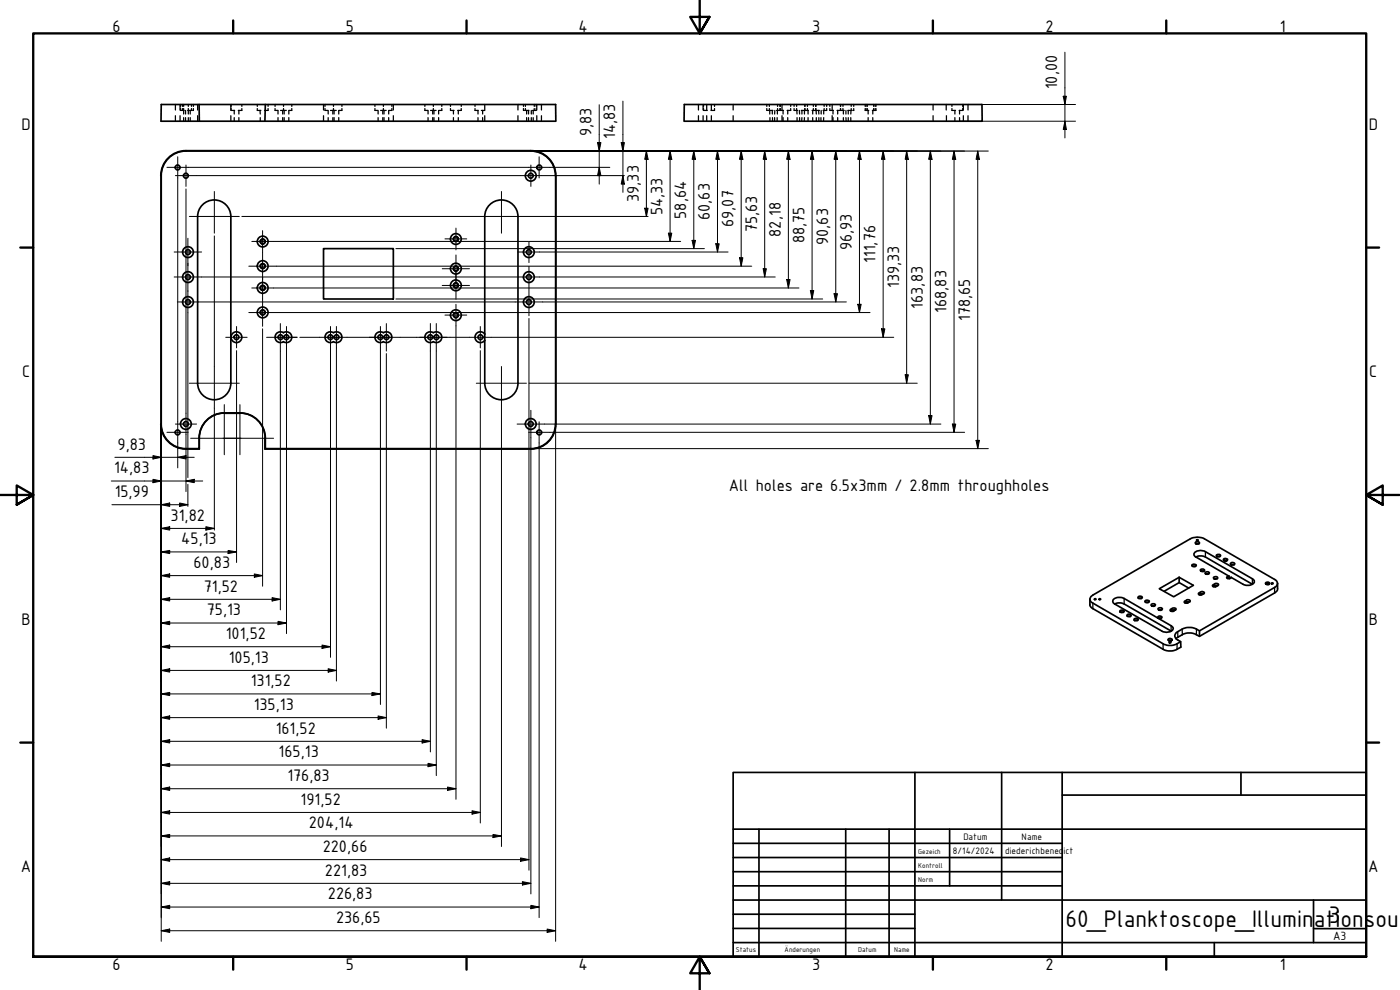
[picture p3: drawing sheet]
<svg xmlns="http://www.w3.org/2000/svg" width="420mm" height="297mm" viewBox="0 0 420 297" stroke-linecap="round" stroke-linejoin="round" font-family="sans-serif">
<!-- layer: Verdeckt (ISO) -->
<g fill="none" stroke="#000" stroke-width=".38">
<path d="M52.6 31.4v1.6M52.6 34.7v1.7M54 31.4v1.6M54 34.7v1.7M54.2 32.6v.5h1M54.2 31.4v.5M54.7 31.4v.5M54.7 32.6v.5M55.1 31.4v.5M55.1 32.6v1.6M55.1 35.3v1.1M55.7 33.1v1.1"/>
<path d="M55.7 35.3v1.1M56.3 33.1h1.4M56.5 31.4v.5M56.5 32.6v1.6M56.5 35.3v1.1M57.1 33.1v1.1M57.1 35.3v1.1M57.5 31.4v.5M57.5 32.6v.5M58 32.6v.5h-.2M58 31.4v.5M59.3 31.4v1.6"/>
<path d="M59.3 34.7v1.7M69.3 31.4v1.6M69.3 34.7v1.7M69.3 32.6v.5h1.1M69.3 31.4v.5M70.3 33.1v1.1M70.3 35.3v1.1M71.7 33.1v1.1M71.7 35.3v1.1M72.6 32.6v.5h-1.1M72.6 31.4v.5M77.2 32.6v.5h1.1"/>
<path d="M77.2 31.4v.5M78 33.1l.1 1.1M78.1 35.3v1.1M80.5 32.6v.5h-1.1M80.5 31.4v.5M82.5 32.6v.5h.9M82.5 31.4v.5M83.4 33.1v1.1M83.4 35.3v1.1M84.2 33.1h1.7M84.8 33.1v1.1M84.8 35.3v1.1"/>
<path d="M85.1 31.4v.5M85.1 32.6v.5M85.3 33.1v1.1M85.3 35.3v1.1M86.7 33.1v1.1M86.7 35.3v1.1M87.6 32.6v.5h-.9M87.6 31.4v.5M97.1 31.4v1.6M97.1 34.7v1.7M97.5 32.6v.5h.9M97.5 31.4v.5"/>
<path d="M98.5 33.1v1.1M98.5 35.3v1.1M99.2 33.1h1.7M99.9 33.1v1.1M99.9 35.3v1.1M100.1 31.4v.5M100.1 32.6v.5M100.3 33.1v1.1M100.3 35.3v1.1M101.7 33.1v1.1M101.7 35.3v1.1M102.6 32.6v.5h-.9"/>
<path d="M102.6 31.4v.5M112.5 32.6v.5h.8M112.5 31.4v.5M113.5 33.1v1.1M113.5 35.3v1.1M114.2 33.1h1.7M114.9 33.1v1.1M114.9 35.3v1.1M115.1 31.4v.5M115.1 32.6v.5M115.3 33.1v1.1M115.3 35.3v1.1"/>
<path d="M116.6 33.1v1.1M116.6 35.3v1.1M117.6 32.6v.5h-.8M117.6 31.4v.5M118 31.4v1.6M118 34.7v1.7M127.5 32.6v.5h.9M127.5 31.4v.5M128.5 33.1v1.1M128.5 35.3v1.1M129.2 33.1h1.7M129.9 33.1v1.1"/>
<path d="M129.9 35.3v1.1M130 31.4v.5M130 32.6v.5M130.2 33.1v1.1M130.2 35.3v1.1M131.6 33.1v1.1M131.6 35.3v1.1M132.6 32.6v.5h-.8M132.6 31.4v.5M135.2 32.6v.5h1.1M135.2 31.4v.5M136.1 33.1v1.1"/>
<path d="M136.1 35.3v1.1M137.5 33.1v1.1M137.5 35.3v1.1M138.4 32.6v.5h-1M138.4 31.4v.5M142.6 32.6v.5h.9M142.6 31.4v.5M143.4 33.1v1.1M143.4 35.3v1.1M144.5 33.1h1M144.8 33.1v1.1M144.8 35.3v1.1"/>
<path d="M145.5 31.4v1.6M145.5 34.7v1.7M155.4 31.4v1.6M155.4 34.7v1.7M157.1 32.6v.5h.2M157.1 31.4v.5M157.5 33.1h1.2M157.7 31.4v.5M157.7 32.6v.5M158.1 33.1v1.1M158.1 35.3v1.1M158.6 33.1v1.1"/>
<path d="M158.6 35.3v1.1M159.4 33.1v1.1M159.4 35.3v1.1M160 33.1v1.1M160 35.3v1.1M160.3 31.4v.5M160.3 32.6v.5M160.9 32.6v.5h-1.1M160.9 31.4v.5M161.1 31.4v1.6M161.1 34.7v1.7M162.5 31.4v1.6"/>
<path d="M162.5 34.7v1.7M209.6 31.4v1.6M209.6 34.7v1.7M211 31.4v1.6M211 34.7v1.7M211.1 32.6v.5h1.2M211.1 31.4v.5M212.1 31.4v1.6M212.1 34.7v1.7M213.5 31.4v1.6M213.5 34.7v1.7M214.4 32.6v.5h-1"/>
<path d="M214.4 31.4v.5M220 31.4v1.6M220 34.7v1.7M230.1 32.6v.5h.3M230.1 31.4v.5M230.6 33.1h1.4M230.9 31.4v.5M230.9 32.6v.5M231 33.1v1.1M231.1 35.3v1.1M231.8 33.1v1.1M231.8 35.3v1.1"/>
<path d="M232.5 35.3v1.1M232.5 33.1v1.1M233 33.1h2.1M233.2 35.3v1.1M233.3 33.1v1.1M233.4 31.4v.5M233.4 32.6v.5M234.1 31.4v.5M234.1 32.6v.5M234.2 31.4v.5M234.2 32.6v.5M234.7 31.4v1.6"/>
<path d="M234.7 34.7v1.7M235 33.1v1.1M235 35.3v1.1M236.4 33.1v1.1M236.4 35.3v1.1M237.3 32.6v.5h-1.1M237.3 31.4v.5M238.3 32.6v.5h1.1M238.3 31.4v.5M239.1 31.4v.5M239.1 32.6v.5M239.1 33.1l.1 1.1"/>
<path d="M239.2 35.3v1.1M239.9 33.1l.1 1.1M240 35.3v1.1M240.5 33.1h2.1M240.7 35.3l-.1 1.1M240.7 33.1v1.1M241.4 35.3v1.1M241.4 33.1v1.1M241.6 31.4v.5M241.6 32.6v.5M242.3 31.4v.5M242.3 32.6v.5"/>
<path d="M242.5 33.1v1.1M242.5 35.3v1.1M243.7 33.1h2.2M243.9 33.1v1.1M243.9 35.3v1.1M244.1 31.4v.5M244.1 32.6v.5M244.8 32.6l.1 .5M244.8 31.4v.5M244.9 31.4v.5M244.9 32.6v.5M244.9 33.1l.1 1.1"/>
<path d="M245 35.3v1.1M245.7 33.1v1.1M245.7 35.3v1.1M246.4 35.3v1.1M246.4 33.1v1.1M247.2 35.3l-.1 1.1M247.2 33.1v1.1M247.3 31.4v.5M247.3 32.6v.5M248.1 32.6v.5h-1.1M248.1 31.4v.5M249 32.6v.5h1.1"/>
<path d="M249 31.4v.5M249.7 31.4v1.6M249.7 34.7v1.7M250 33.1v1.1M250 35.3v1.1M251.2 33.1h2.2M251.4 33.1v1.1M251.4 35.3v1.1M252.2 31.4v.5M252.2 32.6v.5M252.3 31.4v.5M252.3 32.6v.5"/>
<path d="M253 31.4v.5M253 32.6v.5M253.1 33.1v1.1M253.1 35.3v1.1M253.9 35.3v1.1M253.9 33.1v1.1M254.4 33.1h1.3M254.6 33.1v1.1M254.6 35.3v1.1M255.3 35.3v1.1M255.4 33.1l-.1 1.1M255.5 31.4v.5"/>
<path d="M255.5 32.6v.5M256.2 32.6v.5h-.2M256.2 31.4v.5M259.7 32.6v.5h1M259.7 31.4v.5M259.9 31.4v.5M259.9 32.6v.5M260.3 31.4v.5M260.3 32.6v.5M260.5 33.1v1.1M260.5 35.3v1.1M261.9 33.1v1.1"/>
<path d="M261.9 35.3v1.1M262.2 31.4v.5M262.2 32.6v.5M262.6 31.4v.5M262.6 32.6v.5M262.9 32.6v.5h-1.1M262.9 31.4v.5M280 31.4v1.6M280 34.7v1.7M284 31.4v1.6M284 34.7v1.7M285.7 32.6v.5h1.1"/>
<path d="M285.7 31.4v.5M286.6 33.1v1.1M286.6 35.3v1.1M288 33.1v1.1M288 35.3v1.1M288.9 32.6v.5h-1.1M288.9 31.4v.5M289.1 31.4v1.6M289.1 34.7v1.7M290.5 31.4v1.6M290.5 34.7v1.7"/>
</g>
<!-- layer: Sichtbar (ISO) -->
<g fill="none" stroke="#000" stroke-width=".51">
<path d="M48.4 31.4h118.4v5h-118.5zM59.8 31.4v5M79.6 31.4l-.1 5M205.4 31.4h89.3l.1 5h-89.5zM48.3 52.7a7.5 7.5 0 0 1 7.5-7.5h103.5a7.5 7.5 0 0 1 7.5 7.5M48.3 52.7v74.5M48.4 52.7v74.5M48.4 52.7a7.4 7.4 0 0 1 7.4-7.4h103.5a7.4 7.4 0 0 1 7.4 7.4M166.8 52.7v74.5M97.1 74.6h20.9v15.1h-20.9zM115 99.8a1.62 1.62 0 0 0-2.5 1.4 1.62 1.62 0 0 0 2.5 1.3M115.1 99.8a1.62 1.62 0 0 1 2.5 1.4 1.62 1.62 0 0 1-2.5 1.3"/>
<path d="M130 99.8a1.62 1.62 0 0 0-2.5 1.4 1.62 1.62 0 0 0 2.5 1.3M130.1 99.8a1.62 1.62 0 0 1 2.5 1.4 1.62 1.62 0 0 1-2.5 1.3M59.3 115v-50a5 5 0 0 1 5-5 5 5 0 0 1 5 5v50M59.3 115a5 5 0 0 0 5 4.9 5 5 0 0 0 5-4.9M83 100.1a1.62 1.62 0 0 1 2.1-.3 1.61 1.61 0 0 1 2.5 1.4 1.61 1.61 0 0 1-2.5 1.3 1.62 1.62 0 0 1-2.1-.3 1.62 1.62 0 0 1 0-2.1zM97.9 100.1a1.62 1.62 0 0 1 2.2-.3 1.63 1.63 0 0 1 2.5 1.4 1.63 1.63 0 0 1-2.5 1.3 1.62 1.62 0 0 1-2.2-.3 1.62 1.62 0 0 1 0-2.1zM145.5 115v-50a5 5 0 0 1 5-5 5 5 0 0 1 4.9 5v50M145.5 115a5 5 0 0 0 5 4.9 5 5 0 0 0 4.9-4.9M145.5 100.2a1.62 1.62 0 0 0-2.4-.2 1.62 1.62 0 0 0 0 2.4 1.62 1.62 0 0 0 2.4-.3M48.3 127.2a7.5 7.5 0 0 0 7.5 7.5h4v-3.2M48.4 127.2a7.4 7.4 0 0 0 7.4 7.4h4v-3.1M59.8 134.6v.1"/>
<path d="M67.3 123.9a14.5 14.5 0 0 1 7.9 .7 7.6 7.6 0 0 1 4.4 6.9M67.3 124h4.7M67.3 123.9a7.6 7.6 0 0 0-7.5 7.6M67.3 123.9a7.5 7.5 0 0 0-7.5 7.6M72 123.9a7.5 7.5 0 0 1 7.6 7.6M79.6 134.6l-.1 .1M166.7 127.2a7.4 7.4 0 0 1-7.4 7.4h-79.7v-3.1M166.8 127.2a7.5 7.5 0 0 1-7.5 7.5h-79.8v-3.2M327.1 179.8v1.9l.6 .7 21.4 12.4a4.6 4.6 0 0 0 4.2 0l1.1-.6-.1-1.7M327.4 179l29.9-17.3a4.6 4.6 0 0 1 4.1 0l21.1 12.1a1.26 1.26 0 0 1 .9 1.3 1.26 1.26 0 0 1-.9 1.2l-22.5 13a4.9 4.9 0 0 0-5.2-.5 3.2 3.2 0 0 0-2.1 1.4l-.1 .5 .3 .9 1.4 .9a4.7 4.7 0 0 1-5.2 .7l-21.1-12.2a1.23 1.23 0 0 1-.6-2zM334.1 179.9a2.87 2.87 0 0 1 3.3-.3l14.1 8.2a.91 .91 0 0 1 .6 1 .91 .91 0 0 1-.9 .7l-1.1 .2-1.1-.2-14.5-8.3-.4-.4zM341.6 179.1a.61 .61 0 0 1 .7-.3 .61 .61 0 0 1 .4 .6 .66 .66 0 0 1-.7 .2 .66 .66 0 0 1-.4-.5z"/>
<path d="M341.8 179.6h.8M347.9 176.6l6-3.4 4.2 2.4-5.9 3.5zM353.9 173.2v1.6l2.8 1.7M353.9 174.8l-4.5 2.6M357.7 169.5a.76 .76 0 0 1 1.3 .2 .7 .7 0 0 1-.7 .3 .7 .7 0 0 1-.6-.5zM357.9 169.9h.9M358.8 162.7a.57 .57 0 0 1 .7-.2 .57 .57 0 0 1 .4 .6 .57 .57 0 0 1-.7 .2 .57 .57 0 0 1-.4-.6zM358.9 163.2h.9M358.9 167.1a.92 .92 0 0 1-.6-1 .92 .92 0 0 1 .9-.8l1.1-.2 1.1 .2 14.5 8.4a.92 .92 0 0 1 .5 1 .92 .92 0 0 1-.9 .7l-.7 .2-1.5-.2-3.9-2.2M358.9 167.1a3.4 3.4 0 0 1 2.9 0l14.1 8.2M358.9 167.1l10 5.8M359.7 178l.3-.2a.85 .85 0 0 1 1.4 .1l-.3 .3a.82 .82 0 0 1-.7 .4 .82 .82 0 0 1-.7-.6z"/>
<path d="M360.2 177.8v.6M360.4 170.9a.62 .62 0 0 1 .7-.2 .62 .62 0 0 1 .3 .6 .6 .6 0 0 1-.7 .2 .6 .6 0 0 1-.3-.6zM360.5 171.4h.8M360.9 178.3l-.3 .2M361.3 178.2l-.5-.2-.9 .4M361.8 171.7a.6 .6 0 0 1 .7-.2 .6 .6 0 0 1 .3 .6 .6 .6 0 0 1-.7 .2 .6 .6 0 0 1-.3-.6zM361.9 172.2h.8M363.9 175.6l.5-.2a.63 .63 0 0 1 .7-.4 .63 .63 0 0 1 .5 .6l-.2 .2a1 1 0 0 1-1.5-.1zM364.2 173.3a.64 .64 0 0 1 .7-.3 .64 .64 0 0 1 .5 .6 .73 .73 0 0 1-1.2-.3zM364.4 173.7h.9M364.4 175.4v.5M365.1 175.8l-.3 .3"/>
<path d="M365.1 166.5a.6 .6 0 0 1 .7-.2 .6 .6 0 0 1 .4 .6 .6 .6 0 0 1-.7 .2 .6 .6 0 0 1-.4-.6zM365.3 167h.8M365.4 175.7l-.6-.1-.7 .4M367.3 168.2a.58 .58 0 0 0 .7 .2 .58 .58 0 0 0 .4-.6 .64 .64 0 0 0-.7-.3 .64 .64 0 0 0-.5 .6l1 .1M368.9 173.5h-.5M368.9 172.9l-.7 .3a.68 .68 0 0 0 .6 .4 .68 .68 0 0 0 .6-.4M368.9 173.5l.2 .1M368.9 172.9v.6M369.3 169.1a.63 .63 0 0 1 .7-.4 .63 .63 0 0 1 .5 .7 .73 .73 0 0 1-1.2-.3zM369.4 173.2v.1M369.5 169.5h.8M380 175.3a.58 .58 0 0 0 .7 .2 .58 .58 0 0 0 .3-.6 .64 .64 0 0 0-.7-.3 .64 .64 0 0 0-.4 .6l1 .1"/>
<path d="M383.4 175v2l-.9 .9-22.5 13a4.8 4.8 0 0 0-5.2-.5l-1.9 1.2M334.5 181.2a3.4 3.4 0 0 1 2.9 0l14.1 8.1M336.2 183.2a.6 .6 0 0 1 .7-.2 .6 .6 0 0 1 .3 .6 .6 .6 0 0 1-.7 .2 .6 .6 0 0 1-.3-.6zM336.3 183.7h.8M338.3 184.5a.57 .57 0 0 1 .7-.2 .57 .57 0 0 1 .3 .5 .72 .72 0 0 1-1.1-.2zM338.4 185h.9M340.4 185.7a.6 .6 0 0 1 .7-.2 .6 .6 0 0 1 .4 .6 .6 .6 0 0 1-.7 .2 .6 .6 0 0 1-.4-.6zM340.6 186.2h.8M343.6 180.3a.74 .74 0 0 1 1.3 .3 .74 .74 0 0 1-1.3-.3zM343.9 180.7h.8M345.6 181.3a.6 .6 0 0 1 .7-.2 .6 .6 0 0 1 .3 .6 .6 .6 0 0 1-.7 .2 .6 .6 0 0 1-.3-.6zM345.7 181.8h.8"/>
<path d="M347.5 185a.6 .6 0 0 1 .7-.2 .6 .6 0 0 1 .4 .6 .68 .68 0 0 1-1.1-.2zM347.7 185.5h.8M347.7 182.5a.6 .6 0 0 1 .7-.2 .6 .6 0 0 1 .3 .6 .6 .6 0 0 1-.7 .2 .6 .6 0 0 1-.3-.6zM347.8 183h.8M350.7 192.2a.58 .58 0 0 0 .7 .2 .58 .58 0 0 0 .3-.6 .64 .64 0 0 0-.7-.3 .64 .64 0 0 0-.4 .6l1 .1M351.3 182.8l.2-.1a.93 .93 0 0 1 1.4 .1l-.3 .3a.94 .94 0 0 1-1.4 0zM351.7 182.7v.5M352.4 183.2h-.4v.2M352.7 183.1l-.6-.1-.7 .4M355.9 180.3l-.4 .1a.59 .59 0 0 0 .5 .7 .59 .59 0 0 0 .7-.4M355.9 180.3a.68 .68 0 0 1 .7-.4 .68 .68 0 0 1 .6 .6l-.5 .2M355.9 180.3v.5"/>
<path d="M356.7 180.8l-.4 .2M357 180.6l-.6-.1-.8 .4M360 189.3v1.6"/>
<circle cx="53.3" cy="50.2" r=".73"/>
<circle cx="55.8" cy="52.7" r=".73"/>
<circle cx="159.3" cy="52.7" r=".73"/>
<circle cx="159.3" cy="52.7" r="1.62"/>
<circle cx="161.8" cy="50.2" r=".73"/>
<circle cx="56.4" cy="75.6" r=".73"/>
<circle cx="56.4" cy="75.6" r="1.62"/>
<circle cx="78.8" cy="79.8" r=".73"/>
<circle cx="78.8" cy="72.5" r=".73"/>
<circle cx="78.8" cy="72.5" r="1.62"/>
<circle cx="78.8" cy="79.8" r="1.62"/>
<circle cx="136.8" cy="71.7" r=".73"/>
<circle cx="136.8" cy="71.7" r="1.62"/>
<circle cx="158.7" cy="75.6" r=".73"/>
<circle cx="158.7" cy="75.6" r="1.62"/>
<circle cx="56.4" cy="90.6" r=".73"/>
<circle cx="56.4" cy="83.1" r=".73"/>
<circle cx="56.4" cy="90.6" r="1.62"/>
<circle cx="56.4" cy="83.1" r="1.62"/>
<circle cx="78.8" cy="86.4" r=".73"/>
<circle cx="78.8" cy="93.7" r=".73"/>
<circle cx="78.8" cy="86.4" r="1.62"/>
<circle cx="78.8" cy="93.7" r="1.62"/>
<circle cx="136.8" cy="85.6" r=".73"/>
<circle cx="136.8" cy="94.6" r=".73"/>
<circle cx="136.8" cy="80.6" r=".73"/>
<circle cx="136.8" cy="94.6" r="1.62"/>
<circle cx="136.8" cy="80.6" r="1.62"/>
<circle cx="136.8" cy="85.6" r="1.62"/>
<circle cx="158.7" cy="90.6" r=".73"/>
<circle cx="158.7" cy="83.1" r=".73"/>
<circle cx="158.7" cy="90.6" r="1.62"/>
<circle cx="158.7" cy="83.1" r="1.62"/>
<circle cx="71" cy="101.2" r=".73"/>
<circle cx="71" cy="101.2" r="1.62"/>
<circle cx="84.2" cy="101.2" r=".73"/>
<circle cx="85.9" cy="101.2" r=".73"/>
<circle cx="99.2" cy="101.2" r=".73"/>
<circle cx="101" cy="101.2" r=".73"/>
<circle cx="114.1" cy="101.2" r=".73"/>
<circle cx="116" cy="101.2" r=".73"/>
<circle cx="129.1" cy="101.2" r=".73"/>
<circle cx="131" cy="101.2" r=".73"/>
<circle cx="144.2" cy="101.2" r=".73"/>
<circle cx="53.3" cy="129.7" r=".73"/>
<circle cx="55.8" cy="127.2" r=".73"/>
<circle cx="55.8" cy="127.2" r="1.62"/>
<circle cx="159.3" cy="127.2" r=".73"/>
<circle cx="159.3" cy="127.2" r="1.62"/>
<circle cx="161.8" cy="129.7" r=".73"/>
<circle cx="328.7" cy="179.8" r=".23"/>
<circle cx="330.1" cy="179.8" r=".23"/>
<circle cx="359.4" cy="162.1" r=".23"/>
<circle cx="381.8" cy="175.1" r=".23"/>
<circle cx="351.2" cy="192.8" r=".23"/>
</g>
<!-- layer: Verdeckt (ISO) -->
<circle cx="241.6" cy="33.1" r=".19" fill="#000"/>
<!-- layer: Sichtbar schmal (ISO) -->
<path d="M337.4 179.6v1.6M361.8 165.5v1.6M375.9 173.7v1.6M382.5 176.3v1.6M328 181v1.6M349.1 193.2v1.6M351.5 187.8v1.5M353.3 193.2v1.6M353.4 189.5l.1 1.7M354.8 188.8v1.6M359.1 188.8l-.1 1.6" fill="none" stroke="#000" stroke-width=".38"/>
<!-- layer: Rahmen (ISO) -->
<g fill="none" stroke="#000" stroke-width=".7">
<path d="M70 6.1v3.9M140 6.1v3.9M210 0v10l-2.9-4.9h5.8l-2.9 4.9 2.9-4.9M280 6.1v3.9M350 6.1v3.9M6.1 74.3h3.9M410 74.3h3.9M0 148.5h10l-5-2.8v5.7l5-2.9-5 2.9M420 148.5h-10l5-2.8v5.7l-5-2.9 5 2.9M6.1 222.8h3.9M410 222.8h3.9M10 287.1v-277.1h400v277.1h-400h400"/>
<path d="M70 287.1v3.8M140 287.1v3.8M212.9 292l-2.9-4.9 2.9 4.9h-5.8l2.9-4.9v9.9M280 287.1v3.8M350 287.1v3.8"/>
</g>
<!-- layer: Titel (ISO) -->
<g fill="none" stroke="#000" stroke-width=".51">
<path d="M220 231.8h190v55.3h-190zM274.6 231.8v55.3M300.6 231.8v38.3M318.8 238.6h91.2M318.8 231.8v55.3M372.4 231.8v6.8M220 253h98.8M220 257.3h98.8M220 248.8h190M227.8 248.8v38.3M253.8 248.8v38.3M266.8 248.8v38.3"/>
<path d="M285 248.8v17M220 261.5h98.8M220 265.8h98.8M220 270.1h190M220 274.3h54.6M220 278.6h54.6M394.2 278.6h15.8M394.2 270.1v12.7M220 282.8h190M364.4 282.8v4.3"/>
</g>
<!-- layer: Mittelpunktmarkierung (ISO) -->
<g fill="none" stroke="#000" stroke-width=".3">
<path d="M50.1 50.2h6.4M52.6 52.7h6.4M53.3 47v6.4M55.8 49.5v6.4M64.3 57.5v12.5M150.5 57.5v12.5M156.1 52.7h6.4M158.6 50.2h6.4M159.3 49.5v6.4M161.8 47v6.4M52.3 75.6h8.2M56.4 71.5v8.2"/>
<path d="M56.4 79v8.2M56.8 64.9h15M74.7 79.9h8.2M75.6 72.4h6.4M78.8 69.2v14.8M133.5 71.7h6.6M136.8 76.5v8.3M136.8 68.4v6.6M142.9 64.9h15.1M155.5 75.6h6.4M158.7 72.4v6.4M158.7 79.9v6.4"/>
<path d="M52.3 83.1h8.2M53.2 90.6h6.4M56.4 87.4v6.4M71 98v6.4M74.7 93.8h8.2M75.6 86.4h6.4M78.8 83.1v14.8M84.1 97.1v8.2M86 98v6.4M99.2 98v6.4M101 98v6.4M114.2 98v6.4"/>
<path d="M116 97.1v8.2M129.2 97.1v8.2M130.9 97.1v8.2M132.7 85.6h8.2M132.7 80.6h8.2M133.5 94.5h6.6M136.8 91.3v6.5M136.8 81.5v8.3M144.1 98v6.4M154.6 90.6h8.3M155.5 83.1h6.4M158.7 86.5v8.2"/>
<path d="M56.8 115h15M64.3 110v12.5M67.8 101.2h6.4M80 101.2h9.2h-6.5M95.9 101.2h6.5M97.8 101.2h6.3M117.3 101.2h-6.4h9.2M125 101.2h9.2M126 101.2h9.1M141 101.2h6.4M142.9 115h15.1M150.5 110v12.5"/>
<path d="M50.1 129.7h6.4M52.6 127.2h6.4M53.3 126.5v6.4M55.8 124v6.4M57.2 131.5h15.1M67 131.5h15.1M67.3 121.4v15M72 121.4v15M155.2 127.2h8.2M158.6 129.7h6.4M159.3 123.1v8.3M161.8 126.5v6.4"/>
</g>
<g fill="none" stroke="#000" stroke-width=".3">
<path d="M319.6 15.7v25.7M179.8 31.4v23.8M186.9 30.3v27.4M288.1 36.4h34.7M288.1 31.4h34.7M319.1 28.9h.9l-.4 2.5zM319.6 36.4l.4 2.4h-.9zM53.3 53.4v22.2M55.8 56.7v18.9M56.5 50.2h102.1M59 52.7h97.1M160.1 45.3h136.5"/>
<path d="M162.5 52.7h24.9M165 50.2h18M179.3 42.8h1l-.5 2.5zM179.8 50.2l.5 2.5h-1zM186.4 42.8h1l-.5 2.5zM186.9 52.7l.5 2.5h-1zM194 45.3l.5 2.5h-1zM194 45.3v19.6M201.1 45.3l.5 2.5h-1zM201.1 45.3v27.1M208.2 45.3l.5 2.5h-1zM208.2 45.3v29.3"/>
<path d="M215.3 45.3l.5 2.5h-1zM215.3 45.3v30.3M222.4 45.3l.5 2.5h-1zM222.4 45.3v34.6M229.5 45.3l.5 2.5h-1zM229.5 45.3v37.8M236.6 45.3l.5 2.5h-1zM236.6 45.3v41.1M243.7 45.3l.5 2.5h-1zM243.7 45.3v44.4M250.8 45.3l.5 2.5h-1zM250.8 45.3v45.3"/>
<path d="M257.9 45.3l.5 2.5h-1zM257.9 45.3v48.5M265 45.3l.6 2.5h-1.1zM265 45.3v55.9M272.1 45.3l.5 2.5h-.9zM272.1 45.3v69.7M279.2 45.3l.5 2.5h-1zM279.2 45.3v81.9M286.3 45.3l.5 2.5h-1zM286.3 45.3v84.4M293.4 45.3l.5 2.5h-1zM293.4 45.3v89.3"/>
<path d="M53.3 75.7v7.3M55.8 75.7v7.3M64.3 70.8v39.2M72.6 64.9h70.3M82 72.4h54.7M82.9 79.9h53.8M118.8 74.6h17.9M136.9 72.4h21.7M136.9 74.6h21.7M136.9 79.9h88.7M158 64.9h36.5M158.8 72.4h45.5"/>
<path d="M158.8 74.6h52.6M161.9 75.6h56.6M193.5 62.5h1l-.5 2.4zM200.6 70h1l-.5 2.4zM207.7 72.1h1l-.5 2.5zM214.8 73.1h1l-.5 2.5zM221.9 77.3h1l-.5 2.6zM53.3 83.2v7.3M53.3 90.7v35.8M55.8 83.2v7.3M55.8 90.7v33.3M56.4 87.2v.2"/>
<path d="M56.4 93.8v33.3M59.6 90.6h19.1M60.5 83.1h18.2M78.8 98.7v32.7M78.9 83.1h57.8M78.9 90.6h75.7M82 86.4h54.7M82.9 93.8h53.8M118.8 89.7h17.9M136.8 97.8v142M136.9 83.1h18.6M136.9 86.4h102.9"/>
<path d="M136.9 89.7h21.7M136.9 93.8h21.7M158.7 95.6v31.5M158.8 89.7h88.1M158.8 93.8h102.3M161.9 83.1h70.8M162.9 90.6h91.1M229 80.6h1l-.5 2.5zM236.1 83.9h1l-.5 2.5zM243.2 87.2h1l-.5 2.5zM250.3 88.1h1l-.5 2.5zM257.4 91.3h1l-.5 2.5z"/>
<path d="M264.5 98.7h1.1l-.6 2.5zM71 105.2v9.7M71 115v16.4M84.1 105.3v77.7M86 104.4v85.7M90 101.2h5.9M99.2 104.4v92.8M101 104.4v99.9M104.1 101.2h6.8M114.2 104.4v107M116 106.1v112.4M120.1 101.2h4.9"/>
<path d="M129.2 105.3v120.3M130.9 105.3v127.4M135.1 101.2h5.9M144.1 105.2v9.7M144.1 115v131.9M147.4 101.2h120.8M158.7 115h116.6M271.7 112.4h.9l-.5 2.6zM34.5 137.2h23.8M45.9 136.7l2.5 .5-2.5 .5zM48.4 128v154.4M53.3 137.2l2.5-.5v1z"/>
<path d="M53.3 132.9v7.5M55.8 130.4v17.1M56.4 127.3v2.3M56.4 129.8v13.5M64.3 122.5v8.9M64.3 131.6v27.5M71 131.6v37.2M78.8 131.6v44.3M150.5 122.5v131.5M158.7 127.3v2.3M158.7 129.8v131.3M159.3 131.4v136.8"/>
<path d="M160.1 134.6h136.5M161.8 132.9v142.4M163.4 127.2h119M165 129.7h124.5M166.8 128v154.4M278.7 124.7h1l-.5 2.5zM285.8 127.2h1l-.5 2.5zM292.9 132.1h1l-.5 2.5zM33.4 144.3h27.4M33.6 151.4h22.8M45.9 143.8l2.5 .5-2.5 .5zM48.4 151.4l2.5-.5v1z"/>
<path d="M48.4 158.5l2.5-.5v1.1zM48.4 158.5h15.9M53.9 150.9l2.5 .5-2.5 .5zM55.8 144.3l2.5-.5v1zM56.4 145.3v6.6M61.8 158l2.5 .5-2.5 .6zM48.4 165.6l2.5-.5v1zM48.4 172.7l2.5-.5v1zM48.4 179.8l2.5-.5v1zM48.4 165.6h22.6M48.4 172.7h30.4M48.4 179.8h35.7"/>
<path d="M68.5 165.1l2.5 .5-2.5 .5zM76.3 172.2l2.5 .5-2.5 .5zM81.7 179.3l2.4 .5-2.4 .5zM48.4 186.9l2.5-.5v1zM48.4 194l2.5-.5v1zM48.4 186.9h37.6M48.4 194h50.8M83.4 186.4l2.6 .5-2.6 .5zM96.6 193.5l2.6 .5-2.6 .5zM48.4 201.2l2.5-.6v1.1zM48.4 208.2l2.5-.4v.9zM48.4 215.3l2.5-.5v1z"/>
<path d="M48.4 201.2h52.6M48.4 208.2h65.8M48.4 215.3h67.6M98.5 200.6l2.5 .6-2.5 .5zM111.6 207.8l2.6 .4-2.6 .5zM113.5 214.8l2.5 .5-2.5 .5zM48.4 222.4l2.5-.5v1zM48.4 229.5l2.5-.5v1zM48.4 236.7l2.5-.6v1.1zM48.4 222.4h80.8M48.4 229.5h82.5M48.4 236.7h88.4"/>
<path d="M126.7 221.9l2.5 .5-2.5 .5zM128.5 229l2.4 .5-2.4 .5zM134.3 236.1l2.5 .6-2.5 .5zM48.4 243.8l2.5-.5v1zM48.4 250.8l2.5-.4v.9zM48.4 257.9l2.5-.5v1zM48.4 243.8h95.7M48.4 250.8h102.1M48.4 257.9h110.3M141.7 243.3l2.4 .5-2.4 .5zM148 250.4l2.5 .4-2.5 .5zM156.2 257.4l2.5 .5-2.5 .5z"/>
<path d="M48.4 265l2.5-.5v1zM48.4 272.1l2.5-.5v1.1zM48.4 279.3l2.5-.5v1zM48.4 265h110.9M48.4 272.1h113.4M48.4 279.3h118.4M156.8 264.5l2.5 .5-2.5 .5zM159.3 271.6l2.5 .5-2.5 .6zM164.2 278.8l2.6 .5-2.6 .5z"/>
</g>
<g fill="#000">
<path d="M319.1 28.9h.9l-.4 2.5zM319.6 36.4l.4 2.4h-.9zM179.3 42.8h1l-.5 2.5zM179.8 50.2l.5 2.5h-1zM186.4 42.8h1l-.5 2.5zM186.9 52.7l.5 2.5h-1zM194 45.3l.5 2.5h-1zM201.1 45.3l.5 2.5h-1zM208.2 45.3l.5 2.5h-1zM215.3 45.3l.5 2.5h-1zM222.4 45.3l.5 2.5h-1zM229.5 45.3l.5 2.5h-1z"/>
<path d="M236.6 45.3l.5 2.5h-1zM243.7 45.3l.5 2.5h-1zM250.8 45.3l.5 2.5h-1zM257.9 45.3l.5 2.5h-1zM265 45.3l.6 2.5h-1.1zM272.1 45.3l.5 2.5h-.9zM279.2 45.3l.5 2.5h-1zM286.3 45.3l.5 2.5h-1zM293.4 45.3l.5 2.5h-1zM193.5 62.5h1l-.5 2.4zM200.6 70h1l-.5 2.4zM207.7 72.1h1l-.5 2.5z"/>
<path d="M214.8 73.1h1l-.5 2.5zM221.9 77.3h1l-.5 2.6zM229 80.6h1l-.5 2.5zM236.1 83.9h1l-.5 2.5zM243.2 87.2h1l-.5 2.5zM250.3 88.1h1l-.5 2.5zM257.4 91.3h1l-.5 2.5zM264.5 98.7h1.1l-.6 2.5zM271.7 112.4h.9l-.5 2.6zM45.9 136.7l2.5 .5-2.5 .5zM53.3 137.2l2.5-.5v1zM278.7 124.7h1l-.5 2.5z"/>
<path d="M285.8 127.2h1l-.5 2.5zM292.9 132.1h1l-.5 2.5zM45.9 143.8l2.5 .5-2.5 .5zM48.4 151.4l2.5-.5v1zM48.4 158.5l2.5-.5v1.1zM53.9 150.9l2.5 .5-2.5 .5zM55.8 144.3l2.5-.5v1zM61.8 158l2.5 .5-2.5 .6zM48.4 165.6l2.5-.5v1zM48.4 172.7l2.5-.5v1zM48.4 179.8l2.5-.5v1zM68.5 165.1l2.5 .5-2.5 .5z"/>
<path d="M76.3 172.2l2.5 .5-2.5 .5zM48.4 186.9l2.5-.5v1zM48.4 194l2.5-.5v1zM81.7 179.3l2.4 .5-2.4 .5zM83.4 186.4l2.6 .5-2.6 .5zM96.6 193.5l2.6 .5-2.6 .5zM48.4 201.2l2.5-.6v1.1zM48.4 208.2l2.5-.4v.9zM48.4 215.3l2.5-.5v1zM98.5 200.6l2.5 .6-2.5 .5zM111.6 207.8l2.6 .4-2.6 .5zM113.5 214.8l2.5 .5-2.5 .5z"/>
<path d="M48.4 222.4l2.5-.5v1zM48.4 229.5l2.5-.5v1zM48.4 236.7l2.5-.6v1.1zM126.7 221.9l2.5 .5-2.5 .5zM128.5 229l2.4 .5-2.4 .5zM134.3 236.1l2.5 .6-2.5 .5zM48.4 243.8l2.5-.5v1zM48.4 250.8l2.5-.4v.9zM48.4 257.9l2.5-.5v1zM141.7 243.3l2.4 .5-2.4 .5zM148 250.4l2.5 .4-2.5 .5zM156.2 257.4l2.5 .5-2.5 .5z"/>
<path d="M48.4 265l2.5-.5v1zM48.4 272.1l2.5-.5v1.1zM48.4 279.3l2.5-.5v1zM156.8 264.5l2.5 .5-2.5 .5zM159.3 271.6l2.5 .5-2.5 .6zM164.2 278.8l2.6 .5-2.6 .5z"/>
</g>
<g font-size="7.7">
<text x="319.8" y="278.2">60_Planktoscope_Illumin</text>
<text x="394.3" y="278.2">at3ionsour</text>
</g>
<g font-size="5.4">
<text x="33.8" y="9.6">6</text>
<text x="103.8" y="9.6">5</text>
<text x="173.6" y="9.6">4</text>
<text x="243.8" y="9.6">3</text>
<text x="313.8" y="9.6">2</text>
<text x="384.1" y="9.6">1</text>
<text x="317.2" y="26.8" transform="rotate(-90 317.2 26.8)">10,00</text>
<text x="6.5" y="38.9">D</text>
<text x="177.5" y="40.8" transform="rotate(-90 177.5 40.8)">9,83</text>
<text x="184.6" y="41.8" transform="rotate(-90 184.6 41.8)">14,83</text>
<text x="410.8" y="38.9">D</text>
<text x="191.7" y="60.6" transform="rotate(-90 191.7 60.6)">39,33</text>
<text x="198.8" y="64.6" transform="rotate(-90 198.8 64.6)">54,33</text>
<text x="205.9" y="65.6" transform="rotate(-90 205.9 65.6)">58,64</text>
<text x="213" y="66" transform="rotate(-90 213 66)">60,63</text>
<text x="220.1" y="68.1" transform="rotate(-90 220.1 68.1)">69,07</text>
<text x="227.2" y="69.7" transform="rotate(-90 227.2 69.7)">75,63</text>
<text x="234.3" y="71" transform="rotate(-90 234.3 71)">82,18</text>
<text x="241.4" y="73" transform="rotate(-90 241.4 73)">88,75</text>
<text x="248.5" y="73.5" transform="rotate(-90 248.5 73.5)">90,63</text>
<text x="255.7" y="75" transform="rotate(-90 255.7 75)">96,93</text>
<text x="262.7" y="78.9" transform="rotate(-90 262.7 78.9)">111,76</text>
<text x="269.8" y="86.5" transform="rotate(-90 269.8 86.5)">139,33</text>
<text x="276.9" y="92.6" transform="rotate(-90 276.9 92.6)">163,83</text>
<text x="284" y="93.9" transform="rotate(-90 284 93.9)">168,83</text>
<text x="291.1" y="96.4" transform="rotate(-90 291.1 96.4)">178,65</text>
<text x="6.6" y="113.1">C</text>
<text x="410.9" y="113.1">C</text>
<text x="35.3" y="134.9">9,83</text>
<text x="34.2" y="142">14,83</text>
<text x="34.4" y="149.1">15,99</text>
<text x="218.8" y="147.4">All holes are 6.5x3mm / 2.8mm throughholes</text>
<text x="51.2" y="156.2">31,82</text>
<text x="54.4" y="163.3">45,13</text>
<text x="58.1" y="170.4">60,83</text>
<text x="61.2" y="177.5">71,52</text>
<text x="62" y="184.6">75,13</text>
<text x="6.5" y="187.4">B</text>
<text x="67.8" y="191.8">101,52</text>
<text x="410.8" y="187.4">B</text>
<text x="68.6" y="198.8">105,13</text>
<text x="75.2" y="205.9">131,52</text>
<text x="76.1" y="213">135,13</text>
<text x="82.7" y="220.1">161,52</text>
<text x="83.6" y="227.3">165,13</text>
<text x="86.2" y="234.4">176,83</text>
<text x="90.2" y="241.4">191,52</text>
<text x="92.7" y="248.5">204,14</text>
<text x="96.8" y="255.6">220,66</text>
<text x="6.3" y="261.7">A</text>
<text x="97.5" y="262.7">221,83</text>
<text x="410.6" y="261.7">A</text>
<text x="98.4" y="269.9">226,83</text>
<text x="100.8" y="277">236,65</text>
<text x="33.8" y="290.9">6</text>
<text x="103.8" y="290.9">5</text>
<text x="173.6" y="290.9">4</text>
<text x="243.8" y="290.9">3</text>
<text x="313.8" y="290.9">2</text>
<text x="384.1" y="290.9">1</text>
</g>
<text font-size="3.9" x="400.1" y="282">A3</text>
<g font-size="3">
<text x="286" y="256.3">8/14/2024</text>
<text x="289.1" y="252">Datum</text>
<text x="301.6" y="256.3">diederichbened</text>
<text x="306.6" y="252">Name</text>
<text x="319.2" y="256.3">ict</text>
</g>
<g font-size="2.3">
<text x="275.6" y="256.3">Gezeich</text>
<text x="275.6" y="260.5">Kontroll</text>
<text x="275.6" y="264.8">Norm</text>
<text x="220.9" y="285.7">Status</text>
<text x="235.5" y="285.7">Änderungen</text>
<text x="257.6" y="285.7">Datum</text>
<text x="268.4" y="285.7">Name</text>
</g>
</svg>
